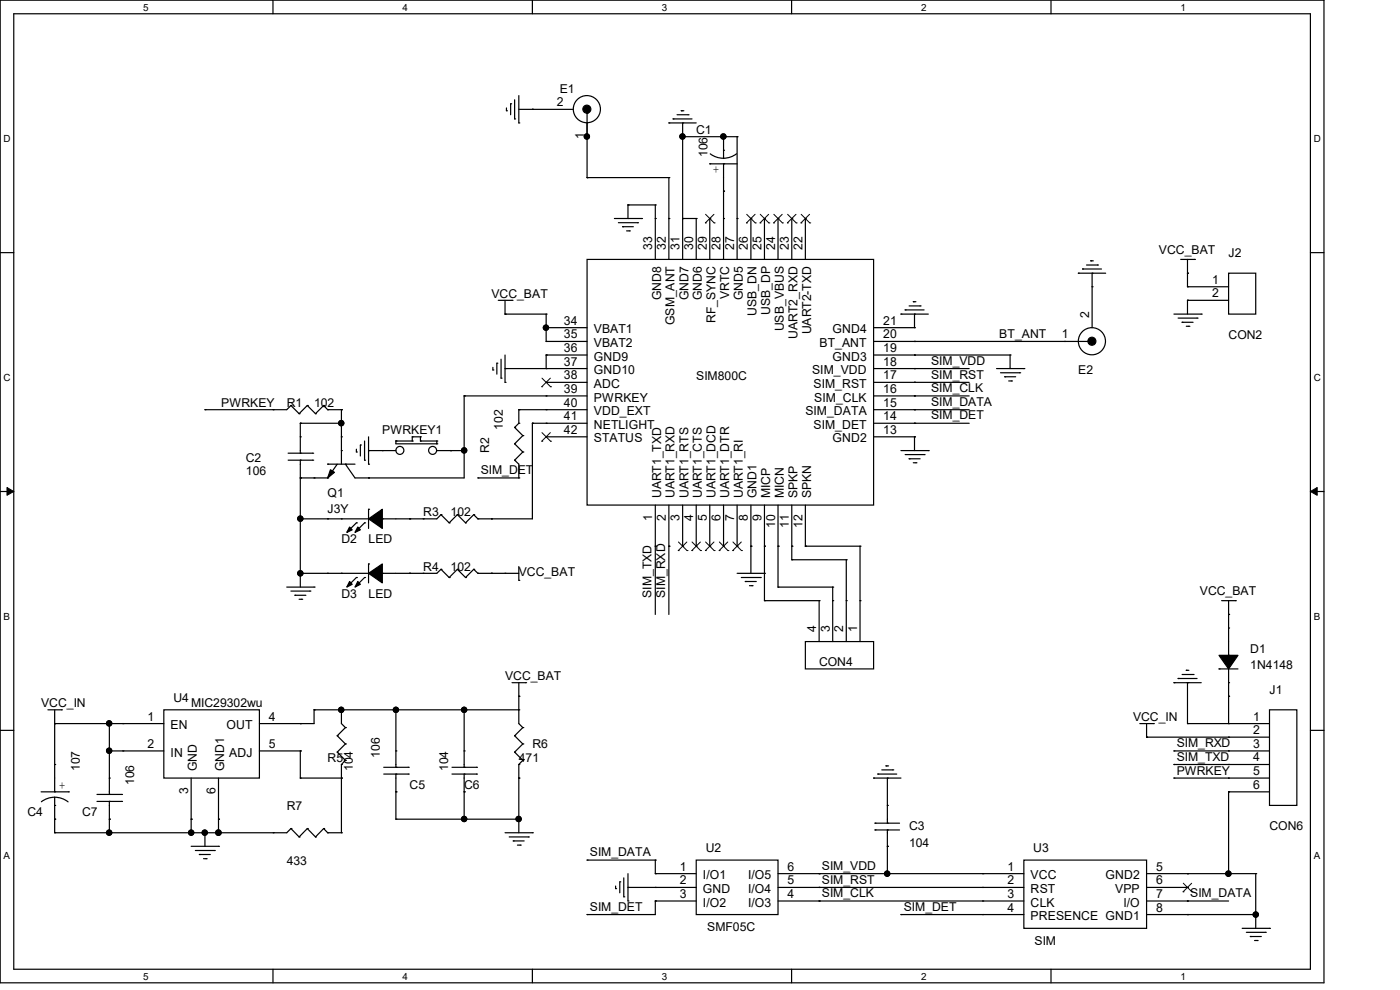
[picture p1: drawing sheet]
<svg xmlns="http://www.w3.org/2000/svg" width="297mm" height="210mm" viewBox="0 0 297 210" stroke-linecap="round" stroke-linejoin="round" font-family="sans-serif">
<path d="M0 0h280.9v208.5h-280.9zM2.9 2.9h275.1v202.7h-275.1z" fill="none" stroke="#000" stroke-width=".25"/>
<g fill="#fff">
<path d="M30.4 .3h1.1v2.4h-1.1z"/>
<path d="M30.4 205.9h1.1v2.3h-1.1z"/>
</g>
<path d="M57.9 0v2.9M57.9 205.6v2.9" fill="none" stroke="#000" stroke-width=".25"/>
<g fill="#fff">
<path d="M85.4 .3h1.1v2.4h-1.1z"/>
<path d="M85.4 205.9h1.1v2.3h-1.1z"/>
</g>
<path d="M112.9 0v2.9M112.9 205.6v2.9" fill="none" stroke="#000" stroke-width=".25"/>
<g fill="#fff">
<path d="M140.4 .3h1.2v2.4h-1.2z"/>
<path d="M140.4 205.9h1.2v2.3h-1.2z"/>
</g>
<path d="M167.9 0v2.9M167.9 205.6v2.9" fill="none" stroke="#000" stroke-width=".25"/>
<g fill="#fff">
<path d="M195.4 .3h1.2v2.4h-1.2z"/>
<path d="M195.4 205.9h1.2v2.3h-1.2z"/>
</g>
<path d="M223 0v2.9M223 205.6v2.9" fill="none" stroke="#000" stroke-width=".25"/>
<g fill="#fff">
<path d="M250.4 .3h1.2v2.4h-1.2z"/>
<path d="M250.4 205.9h1.2v2.3h-1.2z"/>
<path d="M.8 28.2h1.4v2.4h-1.4z"/>
<path d="M278.7 28.2h1.5v2.4h-1.5z"/>
<path d="M.8 78.9h1.4v2.3h-1.4z"/>
<path d="M278.7 78.9h1.5v2.3h-1.5z"/>
</g>
<path d="M0 53.6h2.9M278 53.6h2.9" fill="none" stroke="#000" stroke-width=".25"/>
<g fill="#fff">
<path d="M.8 129.6h1.3v2.3h-1.3z"/>
<path d="M278.7 129.6h1.4v2.3h-1.4z"/>
</g>
<path d="M0 104.3h2.9M278 104.3h2.9" fill="none" stroke="#000" stroke-width=".25"/>
<path d="M1.5 103.4l1.4 .9-1.4 .8zM278 104.3l1.4-.9v1.7z" fill="#000" stroke="#000" stroke-width=".21"/>
<g fill="#fff">
<path d="M.8 180.3h1.3v2.3h-1.3z"/>
<path d="M278.7 180.3h1.4v2.3h-1.4z"/>
</g>
<g fill="none" stroke="#000" stroke-width=".25">
<path d="M107.4 23.5h.1M107.4 22.9v.6M108.3 22h.1M108.3 22v2.3M109.2 25.2h.1M109.2 21.2v4M110.1 26.1h.1M110.1 20.3v5.8M110.1 23.2h11.5M112.9 23.2h.1M124.5 24h.1M124.5 29h.1"/>
<path d="M124.5 37.7h.1M124.5 24v13.7M124.5 37.7h17.4M141.9 26.1h.1M141.9 37.7h.1M141.9 26.1h5.8M141.9 37.7v17.3M142.8 25.2h.1M142.8 25.2h4M143.6 24.3h2.4M144.5 23.5h.1M144.5 23.5h.6"/>
<path d="M144.8 26.1h.1M144.8 29h.1M144.8 26.1v28.9M144.8 29h11.6M146 24.3h.1M150.6 34.8h.1M150.6 34.8h5.8M153.5 31.9h.1M153.5 34.8h.1M153.5 29h.1M153.5 29v4.6M153.5 34.8v20.2"/>
<path d="M156.3 32.6l-1.3 .7-1.5 .3-1.5-.3-1.3-.7M156.4 29h.1M156.4 29v26M124.5 55h60.8v52.1h-60.8zM130.3 46.4h5.8M131.2 47.2h4.1M132.1 48.1h.1M132.1 48.1h2.3M132.9 49h.6M133.2 43.5h.1M133.2 43.5v2.9M133.2 43.5h5.8"/>
<path d="M133.5 49h.1M135.3 47.2h.1M136.1 46.4h.1M139 46.4h.1M139 43.5h.1M139 43.5v11.5M141.9 46.4h.1M144.8 46.4h.1M144.8 46.4h2.9M147.7 46.4h.1M147.7 46.4v8.6M150.6 46.4h.1"/>
<path d="M150.6 46.4v8.6M153.5 40.6h.1M153.5 46.4h.1M156.4 46.4h.1M159.3 46.4h.1M159.3 46.4v8.6M162.2 46.4h.1M162.2 46.4v8.6M165.1 46.4h.1M165.1 46.4v8.6M168 46.4h.1M168 46.4v8.6"/>
<path d="M170.9 46.4h.1M170.9 46.4v8.6M228.8 58h.1M228.8 58h5.8M229.7 57.1h.1M229.7 57.1h4M230.5 56.2h2.3M231.4 55.3h.1M231.4 55.3h.5M231.7 58h.1M231.7 58v11.5M232.8 56.2h.1"/>
<path d="M250.5 55h2.9M251.9 58h.1M251.9 55v5.8M253.4 55h.1M260.6 58h5.8v8.6h-5.8zM104.6 78.5h.1M104.6 77.9v.6M105.4 77h.1M105.4 77v2.4M105.7 63.7h2.9M106.3 76.2v4M107.1 66.6h.1"/>
<path d="M107.1 78.2h.1M107.1 63.7v2.9M107.1 75.3v5.8M107.1 66.6h8.8M107.1 78.2h17.4M108.6 63.7h.1M115.9 69.5h.1M115.9 72.4h.1M115.9 75.3h.1M115.9 78.2h.1M115.9 66.6h.1M115.9 72.4h8.6"/>
<path d="M115.9 75.3h8.6M115.9 69.5h8.6M115.9 66.6v5.8M115.9 75.3v2.9M185.3 78.2h20.3M185.3 72.4h45.5M185.3 75.3h29M185.3 69.5h8.7M191.1 66.6h.1M191.1 66.6h5.8M192 65.7h.1M192 65.7h4"/>
<path d="M192.9 64.9h2.3M193.8 64h.1M193.8 64h.5M194 78.2h.1M194 75.3h.1M194 72.4h.1M194 69.5h.1M194 66.6h.1M194 66.6v2.9M195.2 64.9h.1M211.4 78.2h5.8M212.3 79.1h4"/>
<path d="M213.1 79.9h.1M213.1 79.9h2.4M214.3 75.3h.1M214.3 75.3v2.9M216.3 79.1h.1M217.2 78.2h.1M225.9 72.4h.1M230.8 72.4h.1M231.7 60.8h.1M249 66.6h5.8M249.9 67.5h4.1M250.8 68.4h.1"/>
<path d="M250.8 68.4h2.3M251.7 69.2h.5M251.9 60.8h.1M251.9 63.7h.1M251.9 63.7h8.7M251.9 63.7v2.9M251.9 60.8h8.7M252.2 69.2h.1M254 67.5h.1M254.8 66.6h.1M43.5 86.9h.1M58 86.9h.1"/>
<path d="M61.1 97.6h5.2M61.1 96.1h5.2M61.7 86h.1M61.7 86l-.9 .9h-17.3M61.7 86l1.8 1.8M63.5 87.8h.1M63.7 96.1h.1M63.7 97.6h.1M63.7 92.7h.1M63.7 89.8h.1M63.7 89.8h8.7M63.7 89.8v6.3"/>
<path d="M63.7 97.6v26.9M65.2 86h.1M65.2 86l-1.7 1.8M65.2 86l1.7 1.8M66.3 97.6h.1M66.3 96.1h.1M66.9 87.8h.1M68.7 86h.1M68.7 86l-1.8 1.8M68.7 86l.8 .9M69.5 86.9h.1M69.5 98.5h.1"/>
<path d="M69.5 86.9h2.9M69.5 98.5h5.8M71.5 98.5l-2 2.9M72.4 86.9h.1M72.4 95.6h.1M72.4 92.7h.1M72.4 89.8h.1M72.4 86.9v11.6M73.3 98.5h.1M75.6 95.9h.1M75.6 95.3v.6M76.5 94.4h.1"/>
<path d="M76.5 94.4v2.3M77.3 97.6h.1M77.3 93.6v4M78.2 98.5h.1M78.2 95.6h.1M78.2 92.7v5.8M78.2 95.6h5.8M81.1 95.6h.1M84 93.6h.1M84 93.6v.5h8.7M84 93.6h3.5M87.5 92.7h.1"/>
<path d="M87.5 93.6h.1M87.5 92.7h1.7M87.5 92.7v.9M89.2 93.6h.1M89.2 92.7h.1M89.2 93.6h3.5M89.2 92.7v.9M92.7 94.1h.1M92.7 93.6h.1M92.7 95.6h5.8M92.7 93.6v.5M95.6 95.6h.1"/>
<path d="M98.5 95.6h.1M98.5 84h.1M98.5 84v17.4h-23.2l-2-2.9M98.5 84h26M106.3 80.2h.1M107.1 81.1h.1M109.2 97.6h.1M109.2 94.1h.1M109.2 90.7h.1M109.2 97.6l.9 .9v2.9M109.2 94.1l1.7 1.8M109.2 90.7l1.7 1.7"/>
<path d="M110.1 89.8h.1M110.1 86.9h.1M110.1 86.9v2.9M110.1 89.8l-.9 .9M110.1 86.9h14.4M110.9 95.9h.1M110.9 92.4h.1M110.9 95.9l-1.7 1.7M110.9 92.4l-1.7 1.7M112.9 89.8h.1M112.9 89.8v20.3h-11.5M112.9 89.8h11.6"/>
<path d="M115.9 81.1h.1M115.9 84h.1M115.9 86.9h.1M115.9 89.8h.1M115.9 92.7h.1M115.9 92.7h8.6M115.9 81.1h8.6M185.3 92.7h8.7M185.3 89.8h20.3M185.3 86.9h20.3M185.3 84h20.3M185.3 81.1h20.3"/>
<path d="M191.1 95.6h5.8M192 96.4h4M192.9 97.3h.1M192.9 97.3h2.3M193.8 98.2h.5M194 92.7h.1M194 89.8h.1M194 86.9h.1M194 84h.1M194 81.1h.1M194 92.7v2.9M194.3 98.2h.1"/>
<path d="M196 96.4h.1M196.9 95.6h.1M214 80.8h.6M214.6 80.8h.1M63.7 101.4h.1M63.7 110.1h.1M63.7 110.1h14.5M63.7 101.4h5.8M66.6 101.4h.1M69.5 110.1h.1M69.5 101.4h.1M72.4 110.1h.1"/>
<path d="M75.6 110.9h.1M75.6 110.9l-1.7 1.7M77.3 110.9h.1M77.3 110.9l-1.7 1.7M78.2 108h.1M78.2 119.6h.1M78.2 101.4h.1M78.2 108v4.1M78.2 119.6v4.1M81.1 110.1h.1M86.9 110.1h.1M89.8 110.1h.1"/>
<path d="M93.6 109.2h.1M93.6 109.2l-.9 .9h-11.6M93.6 109.2l1.7 1.7M95.3 110.9h.1M97 109.2h.1M97 109.2l-1.7 1.7M97 109.2l1.8 1.7M98.8 110.9h.1M100.5 109.2h.1M100.5 109.2l-1.7 1.7M100.5 109.2l.9 .9M101.4 110.1h.1"/>
<path d="M101.4 101.4h.1M101.4 101.4h8.7M104.3 110.1h.1M110.1 101.4h.1M139 115.9h.1M139 107.1v23.2M141.9 115.9h.1M141.9 107.1v23.2M144.8 115.9h.1M144.8 107.1v8.8M147.7 115.9h.1M147.7 107.1v8.8"/>
<path d="M150.6 115.9h.1M150.6 107.1v8.8M153.5 115.9h.1M153.5 107.1v8.8M156.4 115.9h.1M156.4 107.1v8.8M159.3 115.9h.1M159.3 107.1v14.5M162.2 115.9h.1M162.2 107.1v20.3M165.1 115.9h.1M165.1 107.1v17.4"/>
<path d="M168 115.9h.1M168 118.7h.1M168 107.1v11.6M168 118.7h11.5M170.9 115.9h.1M170.9 107.1v8.8M170.9 115.9h11.6M179.5 118.7h.1M179.5 118.7v17.4M182.5 115.9h.1M182.5 115.9v20.2M60.8 124.5h5.8"/>
<path d="M61.7 125.4h4M62.6 126.3h.1M62.6 126.3h2.3M63.5 127.1h.5M63.7 121.6h.1M63.7 121.6h14.5M64 127.1h.1M65.7 125.4h.1M66.6 124.5h.1M69.5 121.6h.1M72.4 121.6h.1M75.6 122.5h.1"/>
<path d="M75.6 122.5l-1.7 1.7M77.3 122.5h.1M77.3 122.5l-1.7 1.7M81.1 121.6h.1M86.9 121.6h.1M89.8 121.6h.1M93.6 120.8h.1M93.6 120.8l-.9 .8h-11.6M93.6 120.8l1.7 1.7M95.3 122.5h.1M97 120.8h.1M97 120.8l-1.7 1.7"/>
<path d="M97 120.8l1.8 1.7M98.8 122.5h.1M100.5 120.8h.1M100.5 120.8l-1.7 1.7M100.5 120.8l.9 .8M101.4 121.6h.1M101.4 121.6h8.7M104.3 121.6h.1M107.1 121.6h.1M110.1 123.1h.1M110.1 120.2v2.9M156.4 121.6h5.8"/>
<path d="M157.3 122.5h4M158.1 123.4h.1M158.1 123.4h2.3M159 124.2h.6M159.6 124.2h.1M161.3 122.5h.1M162.2 121.6h.1M162.2 127.4h.1M162.2 127.4h11.6M165.1 124.5h.1M165.1 124.5h11.6M170.9 136.1h14.4v5.8h-14.4z"/>
<path d="M173.8 127.4h.1M173.8 127.4v8.7M176.7 127.4h.1M176.7 124.5h.1M176.7 124.5v11.6M179.5 127.4h.1M182.5 127.4h.1M259.2 127.4h2.9M260.6 130.3h.1M260.6 139h.1M260.6 133.2h.1M260.6 127.4v11.6"/>
<path d="M262.1 127.4h.1M0 154.9h2.9M10.2 150.6h2.8M11.6 153.5h.1M11.6 150.6v17.4M11.6 153.5h23.2M13 150.6h.1M23.2 159.3h.1M23.2 153.5h.1M23.2 153.5v15M23.2 159.3h11.6M26.1 153.5h.1"/>
<path d="M26.1 159.3h.1M34.8 150.6h20.2v14.5h-20.2zM55 159.3h8.7M63.7 153.5h.1M63.7 159.3h.1M63.7 159.3v5.8M66.6 150.6h.1M66.6 150.6h43.5M66.6 150.6v2.9h-11.6M71.5 156.1h.1M71.5 159.6h.1M71.5 156.1l1.8 1.7"/>
<path d="M71.5 159.6l1.8 1.7M72.4 150.6h.1M72.4 150.6v2.9l.9 .8M73.3 154.3h.1M73.3 157.8h.1M73.3 154.3l-1.8 1.8M73.3 157.8l-1.8 1.8M84 159.3h.1M84 150.6h.1M84 150.6v12.2M98.5 159.3h.1M98.5 150.6h.1"/>
<path d="M98.5 150.6v12.2M108.6 144.8h2.9M109.2 156.1h.1M109.2 159.6h.1M109.2 156.1l1.7 1.7M109.2 159.6l1.7 1.7M110.1 147.7h.1M110.1 150.6h.1M110.1 144.8v8.7l.8 .8M110.9 154.3h.1M110.9 157.8h.1M110.9 154.3l-1.7 1.8"/>
<path d="M110.9 157.8l-1.7 1.8M111.5 144.8h.1M241.8 153.5h2.9M243.2 156.4h.1M243.2 153.5v2.9M243.2 156.4h26.1M244.7 153.5h.1M249 144.8h.1M249 159.3h.1M249 144.8h5.8M249 159.3h20.3M249.9 143.9h.1"/>
<path d="M249.9 143.9h4.1M250.8 143.1h2.3M251.7 142.2h.1M251.7 142.2h.5M251.9 144.8h.1M251.9 153.5h.1M251.9 144.8v8.7M251.9 153.5h17.4M253.1 143.1h.1M258.6 141.9h.1M258.6 141.9h4M260.6 144.8h.1"/>
<path d="M260.6 147.7h.1M260.6 153.5h.1M260.6 156.4h.1M260.6 159.3h.1M260.6 141.9v11.6M269.3 150.6h5.8v20.3h-5.8zM278 154.9h2.9M8.7 168h5.8M11.6 170.9h.1M11.6 168h.1M11.6 169.1l1.5 .3 1.3 .7M11.6 169.1l-1.5 .3-1.3 .7"/>
<path d="M11.6 162.2h.1M11.6 173.8h.1M11.6 176.7h.1M11.6 169.1v7.6M14.5 168h.1M20.6 170h5.2M20.6 168.5h5.2M23.2 168.5h.1M23.2 170h.1M23.2 165.1h.1M23.2 173.8h.1M23.2 176.7h.1"/>
<path d="M23.2 170v6.7M25.8 170h.1M25.8 168.5h.1M40.6 173.8h.1M40.6 176.7h.1M40.6 179.5h5.8M40.6 165.1v11.6M43.5 176.7h.1M43.5 176.7v2.8M46.4 179.5h.1M46.4 173.8h.1M46.4 176.7h.1"/>
<path d="M46.4 165.1v11.6M58 176.7h.1M61.7 175.8h.1M61.7 175.8l-.9 .9h-49.2M61.7 175.8l1.8 1.7M63.5 177.5h.1M63.7 165.1h.1M63.7 165.1h8.7M65.2 175.8h.1M65.2 175.8l-1.7 1.7M65.2 175.8l1.7 1.7M66.9 177.5h.1"/>
<path d="M68.7 175.8h.1M68.7 175.8l-1.8 1.7M68.7 175.8l.8 .9M69.5 176.7h.1M69.5 176.7h2.9M72.4 176.7h.1M72.4 162.2h.1M72.4 165.1h.1M72.4 162.2v14.5M73.3 161.3h.1M73.3 161.3l-.9 .9M81.4 164.2h5.2"/>
<path d="M81.4 162.8h5.2M84 162.8h.1M84 164.2h.1M84 168h.1M84 173.8h.1M84 164.2v9.6M84 173.8h26.1M86.6 164.2h.1M86.6 162.8h.1M95.9 164.2h5.2M95.9 162.8h5.2M98.5 162.8h.1"/>
<path d="M98.5 164.2h.1M98.5 168h.1M98.5 173.8h.1M98.5 164.2v9.6M101.1 164.2h.1M101.1 162.8h.1M107.1 176.7h5.8M108 177.5h4.1M108.9 178.4h.1M108.9 178.4h2.3M109.8 179.3h.6M110.1 162.2h.1"/>
<path d="M110.1 165.1h.1M110.1 173.8h.1M110.1 162.2v14.5M110.4 179.3h.1M110.9 161.3h.1M110.9 161.3l-.8 .9M112.1 177.5h.1M112.9 176.7h.1M185.3 165.1h.1M185.3 165.1h5.8M185.6 174.6h.1M185.6 176.1h.1"/>
<path d="M185.6 174.6h5.2M185.6 176.1h5.2M186.2 164.2h.1M186.2 164.2h4M187.1 163.3h2.3M188 162.5h.1M188 162.5h.5M188.3 176.1h.1M188.3 174.6h.1M188.3 179.5h.1M188.3 170.9h.1M188.3 165.1h.1"/>
<path d="M188.3 165.1v9.5M188.3 176.1v9.2M189.4 163.3h.1M249 162.2h.1M249 165.1h.1M249 165.1h20.3M249 162.2h20.3M260.6 162.2h.1M260.6 165.1h.1M260.6 168h.1M260.6 168v17.3M260.6 168h8.7"/>
<path d="M41.4 180.4h4.1M42.3 181.3h.1M42.3 181.3h2.3M43.2 182.2h.5M43.7 182.2h.1M45.5 180.4h.1M124.5 182.5h.1M124.5 194h.1M124.5 182.5h14.5M130.6 188.5h.1M130.6 188v.5M131.5 187.1h.1"/>
<path d="M131.5 187.1v2.3M132.3 190.2h.1M132.3 186.2v4M133.2 191.1h.1M133.2 188.3h.1M133.2 185.3v5.8M133.2 188.3h14.5M139 185.3h.1M139 191.1h.1M139 188.3h.1M139 182.5h.1M139 185.3h8.7"/>
<path d="M139 191.1h8.7M139 191.1v2.9h-14.5M139 182.5v2.8M147.7 182.5h17.4v11.5h-17.4zM165.1 185.3h52.1M165.1 188.3h52.1M165.1 191.1h52.1M173.8 191.1h.1M173.8 188.3h.1M173.8 185.3h.1M188.3 185.3h.1M191.1 194h.1"/>
<path d="M191.1 194h26.1M208.5 185.3h.1M208.5 188.3h.1M208.5 191.1h.1M208.5 194h.1M217.2 182.5h26v14.4h-26zM243.2 185.3h23.2M243.2 188.3h8.7M243.2 191.1h17.4M243.2 194h23.2M251.9 185.3h.1M251.9 188.3h.1"/>
<path d="M251.9 191.1h.1M251.9 194h.1M260.6 185.3h.1M263.5 196.9h5.8M264.4 197.8h4M265.3 198.7h.1M265.3 198.7h2.3M266.1 199.5h.6M266.4 185.3h.1M266.4 194h.1M266.4 185.3v11.6M266.7 199.5h.1"/>
<path d="M268.4 197.8h.1M269.3 196.9h.1"/>
<circle cx="124.5" cy="23.2" r="2.88"/>
<circle cx="231.6" cy="72.4" r="2.88"/>
<circle cx="84.8" cy="95.5" r=".85"/>
<circle cx="91.8" cy="95.5" r=".85"/>
</g>
<g fill="#000" stroke="#000" stroke-width=".25">
<path d="M70.1 99.7l.9 .5-1.5 1.2z"/>
<path d="M74.2 111.8l.5 .6-1.1 .5z" fill-rule="evenodd"/>
<path d="M75.9 111.8l.6 .6-1.2 .5z" fill-rule="evenodd"/>
<path d="M78.2 110.1l2.9-2.1v4.1z" fill-rule="evenodd"/>
<path d="M74.2 123.4l.5 .6-1.1 .5z" fill-rule="evenodd"/>
<path d="M75.9 123.4l.6 .6-1.2 .5z" fill-rule="evenodd"/>
<path d="M78.2 121.6l2.9-2v4.1z" fill-rule="evenodd"/>
<path d="M258.6 139h4l-2 2.9z" fill-rule="evenodd"/>
<circle cx="124.5" cy="23.2" r=".85"/>
<circle cx="124.5" cy="29" r=".55"/>
<circle cx="144.8" cy="29" r=".55"/>
<circle cx="153.5" cy="29" r=".55"/>
<circle cx="115.8" cy="69.5" r=".55"/>
<circle cx="231.6" cy="72.4" r=".85"/>
<circle cx="72.4" cy="89.8" r=".55"/>
<circle cx="98.5" cy="95.5" r=".55"/>
<circle cx="63.7" cy="110" r=".55"/>
<circle cx="63.7" cy="121.6" r=".55"/>
<circle cx="23.2" cy="153.5" r=".55"/>
<circle cx="23.2" cy="159.3" r=".55"/>
<circle cx="72.4" cy="150.6" r=".55"/>
<circle cx="84" cy="150.6" r=".55"/>
<circle cx="98.5" cy="150.6" r=".55"/>
<circle cx="23.2" cy="176.6" r=".55"/>
<circle cx="40.6" cy="176.6" r=".55"/>
<circle cx="43.4" cy="176.6" r=".55"/>
<circle cx="46.3" cy="176.6" r=".57"/>
<circle cx="98.5" cy="173.7" r=".55"/>
<circle cx="110" cy="173.7" r=".55"/>
<circle cx="188.2" cy="185.3" r=".55"/>
<circle cx="260.6" cy="185.3" r=".55"/>
<circle cx="266.4" cy="194" r=".55"/>
</g>
<g fill="none" stroke="#000" stroke-width=".21">
<path d="M149.6 47.3h.1M149.7 45.5l1.8 1.8M151.5 45.5l-1.9 1.8M151.5 47.3h.1M158.4 47.3h.1M158.4 45.5l1.8 1.8M160.2 45.5l-1.8 1.8M160.2 47.3h.1M161.2 47.3h.1M161.3 45.5l1.8 1.8M163.1 45.5l-1.9 1.8M163.1 47.3h.1"/>
<path d="M164.1 47.3h.1M164.2 45.5l1.8 1.8M165.9 45.5l-1.8 1.8M166 47.3h.1M167 47.3h.1M167.1 45.5l1.8 1.8M168.9 45.5l-1.9 1.8M168.9 47.3h.1M169.9 47.3h.1M170 45.5l1.8 1.8M171.7 45.5l-1.8 1.8M171.8 47.3h.1"/>
<path d="M114.9 82h.1M114.9 93.6h.1M115 80.2l1.8 1.8M115 91.8l1.8 1.8M116.8 80.2l-1.9 1.8M116.8 91.8l-1.9 1.8M116.8 82h.1M116.8 93.6h.1M143.9 116.8h.1M143.9 115l1.9 1.8M145.7 115l-1.8 1.8M145.8 116.8h.1"/>
<path d="M146.8 116.8h.1M146.8 115l1.8 1.8M148.6 115l-1.8 1.8M148.6 116.8h.1M149.6 116.8h.1M149.7 115l1.8 1.8M151.5 115l-1.9 1.8M151.5 116.8h.1M152.6 116.8h.1M152.6 115l1.8 1.8M154.4 115l-1.8 1.8M154.4 116.8h.1"/>
<path d="M155.4 116.8h.1M155.5 115l1.8 1.8M157.3 115l-1.9 1.8M157.3 116.8h.1M251 189.2h.1M251 187.4l1.9 1.8M252.8 187.4l-1.8 1.8M252.9 189.2h.1"/>
</g>
<g font-size="2.6">
<text x="118.2" y="22.6">2</text>
<text x="118.7" y="19.7">E1</text>
<text x="123.9" y="29.5" transform="rotate(-90 123.9 29.5)">1</text>
<text x="147.7" y="28.4">C1</text>
<text x="150.1" y="33.3" transform="rotate(-90 150.1 33.3)">106</text>
<text x="152.6" y="35.2" transform="rotate(-180 152.6 35.2)">+</text>
<text x="138.4" y="53" transform="rotate(-90 138.4 53)">33</text>
<text x="141.3" y="53" transform="rotate(-90 141.3 53)">32</text>
<text x="144.2" y="53" transform="rotate(-90 144.2 53)">31</text>
<text x="147.1" y="53" transform="rotate(-90 147.1 53)">30</text>
<text x="149.9" y="53" transform="rotate(-90 149.9 53)">29</text>
<text x="152.9" y="53" transform="rotate(-90 152.9 53)">28</text>
<text x="155.7" y="53" transform="rotate(-90 155.7 53)">27</text>
<text x="158.7" y="53" transform="rotate(-90 158.7 53)">26</text>
<text x="161.5" y="53" transform="rotate(-90 161.5 53)">25</text>
<text x="164.4" y="53" transform="rotate(-90 164.4 53)">24</text>
<text x="167.3" y="53" transform="rotate(-90 167.3 53)">23</text>
<text x="170.2" y="53" transform="rotate(-90 170.2 53)">22</text>
<text x="245.9" y="53.9">VCC_BAT</text>
<text x="260.6" y="54.5">J2</text>
<text x="104.3" y="63.2">VCC_BAT</text>
<text x="140.2" y="63.7" transform="rotate(-90 140.2 63.7)">GND8</text>
<text x="146" y="63.7" transform="rotate(-90 146 63.7)">GND7</text>
<text x="148.9" y="63.7" transform="rotate(-90 148.9 63.7)">GND6</text>
<text x="154.7" y="63.5" transform="rotate(-90 154.7 63.5)">VRTC</text>
<text x="157.6" y="63.7" transform="rotate(-90 157.6 63.7)">GND5</text>
<text x="257.2" y="60.2">1</text>
<text x="257.2" y="63.1">2</text>
<text x="119.6" y="68.9">34</text>
<text x="119.6" y="71.8">35</text>
<text x="126" y="70.7">VBAT1</text>
<text x="143.1" y="69" transform="rotate(-90 143.1 69)">GSM_ANT</text>
<text x="151.8" y="68.5" transform="rotate(-90 151.8 68.5)">RF_SYNC</text>
<text x="160.5" y="67" transform="rotate(-90 160.5 67)">USB_DN</text>
<text x="163.4" y="66.8" transform="rotate(-90 163.4 66.8)">USB_DP</text>
<text x="166.3" y="70.3" transform="rotate(-90 166.3 70.3)">USB_VBUS</text>
<text x="169.2" y="71.8" transform="rotate(-90 169.2 71.8)">UART2_RXD</text>
<text x="172.1" y="71" transform="rotate(-90 172.1 71)">UART2-TXD</text>
<text x="176.6" y="70.7">GND4</text>
<text x="187.4" y="71.8">20</text>
<text x="187.4" y="68.9">21</text>
<text x="212" y="71.6">BT_ANT</text>
<text x="225.3" y="71.8">1</text>
<text x="231.1" y="67.5" transform="rotate(-90 231.1 67.5)">2</text>
<text x="260.6" y="71.8">CON2</text>
<text x="119.6" y="74.7">36</text>
<text x="119.6" y="77.6">37</text>
<text x="126" y="73.6">VBAT2</text>
<text x="126" y="76.5">GND9</text>
<text x="173.9" y="73.6">BT_ANT</text>
<text x="176.6" y="76.5">GND3</text>
<text x="187.4" y="77.6">18</text>
<text x="187.4" y="74.7">19</text>
<text x="197.5" y="77.4">SIM_VDD</text>
<text x="119.6" y="80.5">38</text>
<text x="119.6" y="83.4">39</text>
<text x="126" y="79.4">GND10</text>
<text x="126" y="82.3">ADC</text>
<text x="147.7" y="80.5">SIM800C</text>
<text x="172.3" y="79.4">SIM_VDD</text>
<text x="172.6" y="82.3">SIM_RST</text>
<text x="187.4" y="83.4">16</text>
<text x="187.4" y="80.5">17</text>
<text x="197.5" y="80.3">SIM_RST</text>
<text x="197.5" y="83.2">SIM_CLK</text>
<text x="228.8" y="79.4">E2</text>
<text x="46.9" y="86.3">PWRKEY</text>
<text x="60.8" y="86.3">R1</text>
<text x="66.6" y="86.3">102</text>
<text x="119.6" y="86.3">40</text>
<text x="119.6" y="89.2">41</text>
<text x="126" y="85.2">PWRKEY</text>
<text x="126" y="88.1">VDD_EXT</text>
<text x="170.9" y="88.1">SIM_DATA</text>
<text x="172.8" y="85.2">SIM_CLK</text>
<text x="187.4" y="89.2">14</text>
<text x="187.4" y="86.3">15</text>
<text x="197.5" y="86.1">SIM_DATA</text>
<text x="197.5" y="89">SIM_DET</text>
<text x="81.1" y="92.1">PWRKEY1</text>
<text x="106.7" y="91.2" transform="rotate(-90 106.7 91.2)">102</text>
<text x="119.6" y="92">42</text>
<text x="126" y="91">NETLIGHT</text>
<text x="126" y="93.9">STATUS</text>
<text x="172.6" y="91">SIM_DET</text>
<text x="176.6" y="93.9">GND2</text>
<text x="187.4" y="92">13</text>
<text x="52.2" y="97.9">C2</text>
<text x="52.2" y="100.8">106</text>
<text x="102" y="100.6">SIM_DET</text>
<text x="103.8" y="96.1" transform="rotate(-90 103.8 96.1)">R2</text>
<text x="69.5" y="105.5">Q1</text>
<text x="140.2" y="105.7" transform="rotate(-90 140.2 105.7)">UART1_TXD</text>
<text x="143.1" y="105.7" transform="rotate(-90 143.1 105.7)">UART1_RXD</text>
<text x="146" y="105.7" transform="rotate(-90 146 105.7)">UART1_RTS</text>
<text x="148.9" y="105.7" transform="rotate(-90 148.9 105.7)">UART1_CTS</text>
<text x="151.8" y="105.7" transform="rotate(-90 151.8 105.7)">UART1_DCD</text>
<text x="154.7" y="105.7" transform="rotate(-90 154.7 105.7)">UART1_DTR</text>
<text x="157.6" y="105.7" transform="rotate(-90 157.6 105.7)">UART1_RI</text>
<text x="160.5" y="105.7" transform="rotate(-90 160.5 105.7)">GND1</text>
<text x="163.4" y="105.7" transform="rotate(-90 163.4 105.7)">MICP</text>
<text x="166.3" y="105.7" transform="rotate(-90 166.3 105.7)">MICN</text>
<text x="169.2" y="105.7" transform="rotate(-90 169.2 105.7)">SPKP</text>
<text x="172.1" y="105.7" transform="rotate(-90 172.1 105.7)">SPKN</text>
<text x="69.5" y="108.9">J3Y</text>
<text x="89.8" y="109.5">R3</text>
<text x="95.6" y="109.5">102</text>
<text x="138.4" y="110.6" transform="rotate(-90 138.4 110.6)">1</text>
<text x="141.3" y="110.6" transform="rotate(-90 141.3 110.6)">2</text>
<text x="144.2" y="110.6" transform="rotate(-90 144.2 110.6)">3</text>
<text x="147.1" y="110.6" transform="rotate(-90 147.1 110.6)">4</text>
<text x="149.9" y="110.6" transform="rotate(-90 149.9 110.6)">5</text>
<text x="152.9" y="110.6" transform="rotate(-90 152.9 110.6)">6</text>
<text x="155.7" y="110.6" transform="rotate(-90 155.7 110.6)">7</text>
<text x="158.7" y="110.6" transform="rotate(-90 158.7 110.6)">8</text>
<text x="161.5" y="110.6" transform="rotate(-90 161.5 110.6)">9</text>
<text x="164.4" y="112.1" transform="rotate(-90 164.4 112.1)">10</text>
<text x="167.3" y="112.1" transform="rotate(-90 167.3 112.1)">11</text>
<text x="170.2" y="112.1" transform="rotate(-90 170.2 112.1)">12</text>
<text x="72.4" y="115.3">D2</text>
<text x="78.2" y="115.3">LED</text>
<text x="89.8" y="121.1">R4</text>
<text x="95.6" y="121.1">102</text>
<text x="110.1" y="122.2">VCC_BAT</text>
<text x="72.4" y="126.9">D3</text>
<text x="78.2" y="126.9">LED</text>
<text x="138.2" y="126.8" transform="rotate(-90 138.2 126.8)">SIM_TXD</text>
<text x="141.1" y="126.8" transform="rotate(-90 141.1 126.8)">SIM_RXD</text>
<text x="254.5" y="126.3">VCC_BAT</text>
<text x="173.1" y="134.1" transform="rotate(-90 173.1 134.1)">4</text>
<text x="176" y="134.1" transform="rotate(-90 176 134.1)">3</text>
<text x="178.9" y="134.1" transform="rotate(-90 178.9 134.1)">2</text>
<text x="181.8" y="134.1" transform="rotate(-90 181.8 134.1)">1</text>
<text x="173.8" y="141.4">CON4</text>
<text x="265.3" y="138.4">D1</text>
<text x="265.3" y="141.9">1N4148</text>
<text x="36.8" y="148.9">U4</text>
<text x="107.1" y="144.2">VCC_BAT</text>
<text x="269.3" y="147.1">J1</text>
<text x="8.7" y="150">VCC_IN</text>
<text x="31.3" y="152.9">1</text>
<text x="36.2" y="154.7">EN</text>
<text x="40.6" y="150">MIC29302wu</text>
<text x="48" y="154.7">OUT</text>
<text x="57.1" y="152.9">4</text>
<text x="240.4" y="152.9">VCC_IN</text>
<text x="265.9" y="152.9">1</text>
<text x="265.9" y="155.7">2</text>
<text x="31.3" y="158.7">2</text>
<text x="36.2" y="160.5">IN</text>
<text x="48.6" y="160.5">ADJ</text>
<text x="57.1" y="158.7">5</text>
<text x="69.5" y="161.6">R5</text>
<text x="80.6" y="160.7" transform="rotate(-90 80.6 160.7)">106</text>
<text x="110.1" y="161.6">471</text>
<text x="112.9" y="158.7">R6</text>
<text x="249.6" y="158.5">SIM_RXD</text>
<text x="249.6" y="161.4">SIM_TXD</text>
<text x="265.9" y="158.7">3</text>
<text x="265.9" y="161.5">4</text>
<text x="12.5" y="167.4">+</text>
<text x="16.9" y="163.6" transform="rotate(-90 16.9 163.6)">107</text>
<text x="28.5" y="166.5" transform="rotate(-90 28.5 166.5)">106</text>
<text x="41.8" y="163.6" transform="rotate(-90 41.8 163.6)">GND</text>
<text x="47.6" y="163.6" transform="rotate(-90 47.6 163.6)">GND1</text>
<text x="74.8" y="163.6" transform="rotate(-90 74.8 163.6)">104</text>
<text x="86.9" y="167.4">C5</text>
<text x="95.1" y="163.6" transform="rotate(-90 95.1 163.6)">104</text>
<text x="98.5" y="167.4">C6</text>
<text x="249.6" y="164.5">PWRKEY</text>
<text x="265.9" y="164.4">5</text>
<text x="265.9" y="167.3">6</text>
<text x="5.8" y="173.2">C4</text>
<text x="17.4" y="173.2">C7</text>
<text x="39.9" y="168.5" transform="rotate(-90 39.9 168.5)">3</text>
<text x="45.7" y="168.5" transform="rotate(-90 45.7 168.5)">6</text>
<text x="60.8" y="171.7">R7</text>
<text x="192.9" y="176.1">C3</text>
<text x="192.9" y="179.6">104</text>
<text x="269.3" y="176.1">CON6</text>
<text x="60.8" y="183.6">433</text>
<text x="125.1" y="181.7">SIM_DATA</text>
<text x="144.2" y="184.7">1</text>
<text x="149.7" y="180.7">U2</text>
<text x="167.1" y="184.7">6</text>
<text x="174.4" y="184.5">SIM_VDD</text>
<text x="213.7" y="184.7">1</text>
<text x="219.2" y="180.7">U3</text>
<text x="245.3" y="184.7">5</text>
<text x="144.2" y="190.5">3</text>
<text x="144.2" y="187.6">2</text>
<text x="149.1" y="186.5">I/O1</text>
<text x="149.1" y="189.4">GND</text>
<text x="158.7" y="189.4">I/O4</text>
<text x="158.7" y="186.5">I/O5</text>
<text x="167.1" y="190.5">4</text>
<text x="167.1" y="187.6">5</text>
<text x="174.4" y="187.5">SIM_RST</text>
<text x="174.4" y="190.3">SIM_CLK</text>
<text x="213.7" y="187.6">2</text>
<text x="213.7" y="190.5">3</text>
<text x="218.6" y="186.5">VCC</text>
<text x="218.6" y="189.4">RST</text>
<text x="234.5" y="186.5">GND2</text>
<text x="236.6" y="189.4">VPP</text>
<text x="245.3" y="187.6">6</text>
<text x="245.3" y="190.5">7</text>
<text x="252.5" y="190.3">SIM_DATA</text>
<text x="125.1" y="193.2">SIM_DET</text>
<text x="149.1" y="192.3">I/O2</text>
<text x="150" y="197.5">SMF05C</text>
<text x="158.7" y="192.3">I/O3</text>
<text x="191.7" y="193.2">SIM_DET</text>
<text x="213.7" y="193.4">4</text>
<text x="218.6" y="192.3">CLK</text>
<text x="218.6" y="195.2">PRESENCE GND1</text>
<text x="238.3" y="192.3">I/O</text>
<text x="245.3" y="193.4">8</text>
<text x="219.5" y="200.4">SIM</text>
</g>
<g font-size="2.1">
<text x="30.4" y="2.2">5</text>
<text x="85.4" y="2.2">4</text>
<text x="140.4" y="2.2">3</text>
<text x="195.4" y="2.2">2</text>
<text x="250.4" y="2.2">1</text>
<text x=".8" y="30.1">D</text>
<text x="278.7" y="30.1">D</text>
<text x=".8" y="80.8">C</text>
<text x="278.7" y="80.8">C</text>
<text x=".8" y="131.5">B</text>
<text x="278.7" y="131.5">B</text>
<text x=".8" y="182.2">A</text>
<text x="278.7" y="182.2">A</text>
<text x="30.4" y="207.8">5</text>
<text x="85.4" y="207.8">4</text>
<text x="140.4" y="207.8">3</text>
<text x="195.4" y="207.8">2</text>
<text x="250.4" y="207.8">1</text>
</g>
</svg>
